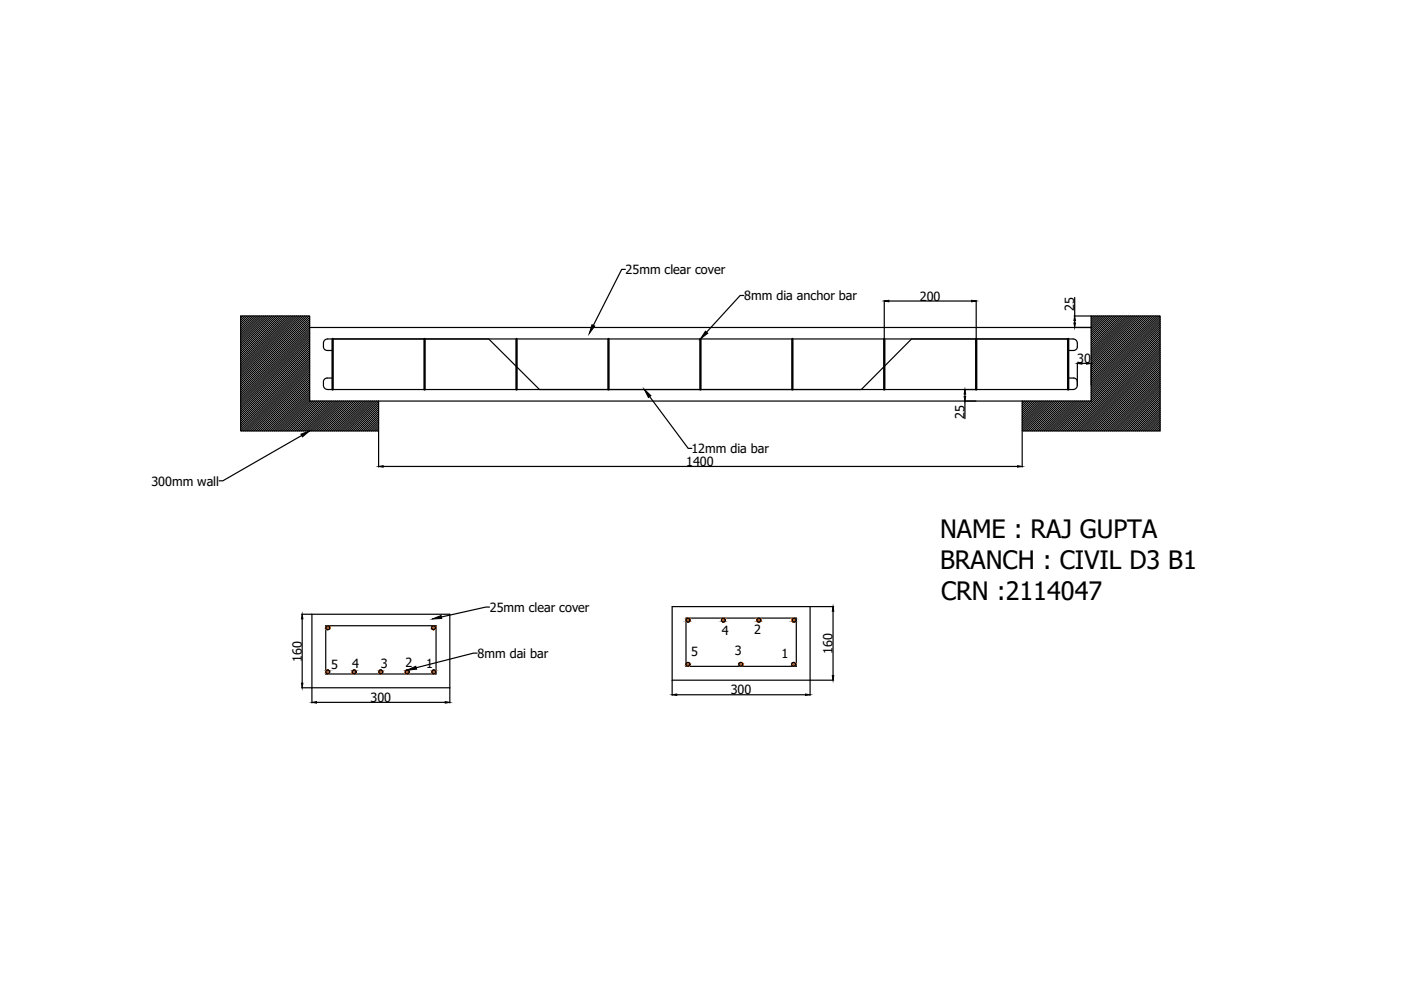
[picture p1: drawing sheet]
<svg xmlns="http://www.w3.org/2000/svg" width="297mm" height="210mm" viewBox="0 0 297 210" stroke-linecap="round" stroke-linejoin="round" font-family="sans-serif">
<!-- layer: hatch -->
<g fill="none" stroke="#000" stroke-width=".25">
<path d="M51.1 67h-.1M51.5 67l-.5 .5M51.9 67l-.9 .9M52.4 67l-1.4 1.3M52.8 67l-1.8 1.8M53.3 67l-2.3 2.2M53.7 67l-2.7 2.7M54.1 67l-3.1 3.1M54.6 67l-3.6 3.5M55 67l-4 4M55.4 67l-4.4 4.4M55.9 67l-4.9 4.8"/>
<path d="M56.3 67l-5.3 5.3M56.7 67l-5.7 5.7M57.2 67l-6.2 6.1M57.6 67l-6.6 6.6M58.1 67l-7.1 7M58.5 67l-7.5 7.5M58.9 67l-7.9 7.9M59.4 67l-8.4 8.3M59.8 67l-8.8 8.8M60.2 67l-9.2 9.2M60.7 67l-9.7 9.7M61.1 67l-10.1 10.1"/>
<path d="M61.6 67l-10.6 10.5M62 67l-11 11M62.4 67l-11.4 11.4M62.9 67l-11.9 11.8M63.3 67l-12.3 12.3M63.8 67l-12.8 12.7M64.2 67l-13.2 13.2M64.6 67l-13.6 13.6M65.1 67l-14.1 14M65.5 67l-14.5 14.5M65.7 67.3l-14.7 14.6M65.7 67.7l-14.7 14.6"/>
<path d="M65.7 68.2l-14.7 14.6M65.7 68.6l-14.7 14.6M65.7 69l-14.7 14.7M65.7 69.5l-14.7 14.6M65.7 69.9l-14.7 14.6M65.7 70.4l-14.7 14.6M65.7 70.8l-14.7 14.6M65.7 71.2l-14.7 14.6M65.7 71.7l-14.7 14.6M65.7 72.1l-14.7 14.6M65.7 72.5l-14.7 14.7M65.7 73l-14.7 14.6"/>
<path d="M65.7 73.4l-14.7 14.6M65.7 73.8l-14.7 14.7M65.7 74.3l-14.7 14.6M65.7 74.7l-14.7 14.6M65.7 75.2l-14.7 14.6M65.7 75.6l-14.7 14.6M65.7 76l-14.7 14.7M65.7 76.5l-14.7 14.6M65.7 76.9l-14.5 14.5M65.7 77.4l-14.1 14M65.7 77.8l-13.6 13.6M65.7 78.2l-13.2 13.2"/>
<path d="M65.7 78.7l-12.7 12.7M65.7 79.1l-12.3 12.3M65.7 79.5l-11.9 11.9M65.7 80l-11.4 11.4M231.4 67h-.1M231.8 67l-.5 .5M232.2 67l-.9 .9M232.7 67l-1.4 1.3M233.1 67l-1.8 1.8M233.6 67l-2.3 2.2M234 67l-2.7 2.6M234.4 67l-3.1 3.1"/>
<path d="M234.9 67l-3.6 3.5M235.3 67l-4 4M235.7 67l-4.4 4.4M236.2 67l-4.9 4.8M236.6 67l-5.3 5.3M237.1 67l-5.8 5.7M237.5 67l-6.2 6.1M237.9 67l-6.6 6.6M238.4 67l-7.1 7M238.8 67l-7.5 7.5M239.2 67l-7.9 7.9M239.7 67l-8.4 8.3"/>
<path d="M240.1 67l-8.8 8.8M240.6 67l-9.3 9.2M241 67l-9.7 9.7M241.4 67l-10.1 10.1M241.9 67l-10.6 10.5M242.3 67l-11 11M242.7 67l-11.4 11.4M243.2 67l-11.9 11.8M243.6 67l-12.3 12.3M244.1 67l-12.8 12.7M244.5 67l-13.2 13.1M244.9 67l-13.6 13.6"/>
<path d="M245.4 67l-14.1 14M245.8 67l-14.5 14.5M246 67.3l-14.7 14.6M246 67.7l-14.7 14.6M246 68.2l-14.7 14.6M246 68.6l-14.7 14.6M246 69l-14.7 14.6M246 69.5l-14.7 14.6M246 69.9l-14.7 14.6M246 70.3l-14.7 14.7M246 70.8l-20.6 20.6M246 71.2l-20.2 20.2"/>
<path d="M246 71.7l-19.7 19.7M246 72.1l-19.3 19.3M246 72.5l-18.9 18.9M246 73l-18.4 18.4M246 73.4l-18 18M246 73.8l-17.6 17.6M246 74.3l-17.1 17.1M246 74.7l-16.7 16.7M246 75.2l-16.2 16.2M246 75.6l-15.8 15.8M246 76l-15.4 15.4M246 76.5l-14.9 14.9"/>
<path d="M246 76.9l-14.5 14.5M246 77.4l-14.1 14M246 77.8l-13.6 13.6M246 78.2l-13.2 13.2M246 78.7l-12.7 12.7M246 79.1l-12.3 12.3M246 79.5l-11.9 11.9M246 80l-11.4 11.4M65.7 80.4l-11 11M65.7 80.9l-10.6 10.5M65.7 81.3l-10.1 10.1M65.7 81.7l-9.7 9.7"/>
<path d="M65.7 82.2l-9.3 9.2M65.7 82.6l-8.8 8.8M65.7 83l-8.4 8.4M65.7 83.5l-7.9 7.9M65.7 83.9l-7.5 7.5M65.7 84.4l-7.1 7M65.7 84.8l-6.6 6.6M65.8 85l-6.3 6.4M66.3 85l-6.3 6.4M66.7 85l-6.3 6.4M67.2 85l-6.4 6.4M67.6 85l-6.3 6.4"/>
<path d="M68 85l-6.3 6.4M68.5 85l-6.4 6.4M68.9 85l-6.3 6.4M69.3 85l-6.3 6.4M69.8 85l-6.3 6.4M70.2 85l-6.3 6.4M70.7 85l-6.4 6.4M71.1 85l-6.3 6.4M71.5 85l-6.3 6.4M72 85l-6.4 6.4M72.4 85l-6.3 6.4M72.9 85l-6.4 6.4"/>
<path d="M73.3 85l-6.3 6.4M73.7 85l-6.3 6.4M74.2 85l-6.4 6.4M74.6 85l-6.3 6.4M75 85l-6.3 6.4M75.5 85l-6.4 6.4M75.9 85l-6.3 6.4M76.4 85l-6.4 6.4M76.8 85l-6.3 6.4M77.2 85l-6.3 6.4M77.7 85l-6.4 6.4M78.1 85l-6.3 6.4"/>
<path d="M78.5 85l-6.3 6.4M79 85l-6.4 6.4M79.4 85l-6.3 6.4M79.9 85l-6.4 6.4M80.3 85.1l-6.3 6.3M80.3 85.5l-5.9 5.9M80.3 85.9l-5.5 5.5M80.3 86.4l-5 5M80.3 86.8l-4.6 4.6M80.3 87.2l-4.2 4.2M80.3 87.7l-3.7 3.7M80.3 88.1l-3.3 3.3"/>
<path d="M80.3 88.5l-2.8 2.9M80.3 89l-2.4 2.4M80.3 89.4l-2 2M80.3 89.9l-1.5 1.5M80.3 90.3l-1.1 1.1M80.3 90.7l-.7 .7M80.3 91.2l-.2 .2M216.8 85l-.1 .1M217.3 85l-.6 .6M217.7 85l-1 1M218.2 85l-1.5 1.5M218.6 85l-1.9 1.9"/>
<path d="M219 85l-2.3 2.3M219.5 85l-2.8 2.8M219.9 85l-3.2 3.2M220.3 85l-3.6 3.6M220.8 85l-4.1 4.1M221.2 85l-4.5 4.5M221.7 85l-5 5M222.1 85l-5.4 5.4M222.5 85l-5.8 5.8M223 85l-6.3 6.3M223.4 85l-6.3 6.4M223.8 85l-6.3 6.4"/>
<path d="M224.3 85l-6.4 6.4M224.7 85l-6.3 6.4M225.1 85l-6.3 6.4M225.6 85l-6.3 6.4M226 85l-6.3 6.4M226.5 85l-6.4 6.4M226.9 85l-6.3 6.4M227.3 85l-6.3 6.4M227.8 85l-6.4 6.4M228.2 85l-6.3 6.4M228.6 85l-6.3 6.4M229.1 85l-6.3 6.4"/>
<path d="M229.5 85l-6.3 6.4M230 85l-6.4 6.4M230.4 85l-6.3 6.4M230.8 85l-6.3 6.4M231.3 85l-6.4 6.4M246 80.4l-11 11M246 80.8l-10.6 10.6M246 81.3l-10.1 10.1M246 81.7l-9.7 9.7M246 82.2l-9.2 9.2M246 82.6l-8.8 8.8M246 83l-8.4 8.4"/>
<path d="M246 83.5l-7.9 7.9M246 83.9l-7.5 7.5M246 84.3l-7.1 7.1M246 84.8l-6.6 6.6M246 85.2l-6.2 6.2M246 85.7l-5.7 5.7M246 86.1l-5.3 5.3M246 86.5l-4.9 4.9M246 87l-4.4 4.4M246 87.4l-4 4M246 87.8l-3.5 3.6M246 88.3l-3.1 3.1"/>
<path d="M246 88.7l-2.7 2.7M246 89.2l-2.2 2.2M246 89.6l-1.8 1.8M246 90l-1.4 1.4M246 90.5l-.9 .9M246 90.9l-.5 .5M246 91.4h.1"/>
</g>
<!-- layer: outlines -->
<g fill="none" stroke="#000" stroke-width=".25">
<path d="M132.6 57.1h-.8l-6 11.9M65.7 69.4h165.6v15.6h-165.6zM65.7 69.4v-2.4h-14.7v24.4h29.3v-6.4M69.4 74.3a.78 .78 0 0 1-.8-.8v-.8a.87 .87 0 0 1 .9-.8h158a.89 .89 0 0 1 .9 .8v.8a.78 .78 0 0 1-.8 .8h-1.1M69.4 74.3h1.1M70.5 71.9h33.1l10.8 10.7h68.2l10.7-10.7h33.2M157.7 62.6h-.8l-7.1 7.8M231.3 69.4v-2.4h14.7v24.4h-29.3v-6.4M68.6 81.7a.87 .87 0 0 0 .8 .9h158.1a.89 .89 0 0 0 .9-.9M69.4 80.2a.78 .78 0 0 0-.8 .7v.8M69.4 80.2h1.1M137.7 84.1l8.2 11h.8"/>
<path d="M226.5 80.2h1.1a.78 .78 0 0 1 .8 .7v.8M66.1 130.2h29.3v15.6h-29.3zM69.1 132.7h23.4v10.2h-23.4zM142.5 128.6h29.3v15.6h-29.3zM145.4 131h23.4v10.3h-23.4z"/>
<circle cx="69.5" cy="133.1" r=".41"/>
<circle cx="91.9" cy="133.1" r=".41"/>
<circle cx="145.9" cy="131.5" r=".41"/>
<circle cx="153.4" cy="131.5" r=".41"/>
<circle cx="160.9" cy="131.5" r=".41"/>
<circle cx="168.4" cy="131.5" r=".41"/>
<circle cx="69.5" cy="142.5" r=".41"/>
<circle cx="75.1" cy="142.5" r=".41"/>
<circle cx="80.7" cy="142.5" r=".41"/>
<circle cx="86.3" cy="142.5" r=".41"/>
<circle cx="92" cy="142.5" r=".41"/>
<circle cx="145.9" cy="140.9" r=".41"/>
<circle cx="157.1" cy="140.9" r=".41"/>
<circle cx="168.3" cy="140.9" r=".41"/>
</g>
<path d="M125.5 68.9l.6 .2-1.2 1.6zM149.6 70.2l.5 .5-1.6 1.2zM136.6 82.5l1.4 1.4-.5 .4z" fill="#000" stroke="#000" stroke-width=".21"/>
<!-- layer: dimesion -->
<g fill="none" stroke="#000" stroke-width=".25">
<path d="M187.5 63.7v8.1M188.5 63.8h17.5M207 63.7v8.1M227.7 69.4h3.6M227.7 67h3.6M227.9 63.1v3.9M227.9 68v.5M228.4 76.9v4.8M229.4 77h1M231.3 76.9v4.8M64 92.3l-16.8 9.6h-.7M80.3 91.4v7.6"/>
<path d="M81.2 98.9h134.5M204.5 82.6h2.4M204.5 85h2.4M204.6 83.6v.4M204.6 85v3.8M216.7 91.4v7.6M63.9 130.2h2.2M64.1 131.2v13.7M101.2 138.5h-.8l-12.2 3.1M103.8 128.7h-.8l-9.4 2.1M171.8 128.6h4.9M176.6 129.6v13.6"/>
<path d="M63.9 145.8h2.2M66.1 145.9v3.1M67.1 148.9h27.3M95.4 145.9v3.1M142.5 144.3v3.1M143.5 147.3h27.3M171.8 144.3v3.1M171.8 144.2h4.9"/>
</g>
<g fill="#000" stroke="#000" stroke-width=".21">
<path d="M187.5 63.8l1-.1v.3zM206 63.7l1 .1-1 .2zM227.7 68.5h.3l-.1 .9zM227.9 67l.1 1h-.3zM228.4 77l1-.1v.3zM230.4 76.9l.9 .1-.9 .2zM63.8 92.1l1.9-.7-1.6 1.2zM80.3 98.9l.9-.2v.4zM204.6 82.6l.1 1h-.3zM204.4 84h.3l-.1 1zM215.7 98.7l1 .2-1 .2zM64.1 130.2l.1 1h-.3z"/>
<path d="M91.7 131.2l1.8-.7 .2 .6zM176.6 128.6l.2 1h-.3zM63.9 144.9h.3l-.1 .9zM66.1 148.9l1-.1v.3zM86.3 142.1l1.9-.8 .1 .6zM94.4 148.8l1 .1-1 .2zM142.5 147.3l1-.2v.4zM170.8 147.1l1 .2-1 .2zM176.5 143.2h.3l-.2 1z"/>
</g>
<!-- layer: outlines -->
<g fill="#cd6928" stroke="#cd6928" stroke-width=".21">
<path d="M91.9 142.1h.2zM91.9 142.1h.2z"/>
<path d="M86.3 142.1h.2zM86.2 142.1h.3z"/>
<path d="M80.7 142.1h.1zM80.6 142.1h.2z"/>
<path d="M75.1 142.1h.1zM75 142.1h.2z"/>
<path d="M69.4 142.1h.2zM69.4 142.1h.2z"/>
<path d="M91.9 142.1h.3zM91.8 142.1h.4z"/>
<path d="M86.2 142.1h.3zM86.2 142.1h.3z"/>
<path d="M80.6 142.1h.3zM80.5 142.1h.4z"/>
<path d="M75 142.1h.3zM74.9 142.1h.4z"/>
<path d="M69.4 142.1h.3zM69.3 142.1h.4z"/>
<path d="M91.8 142.1h.4zM91.7 142.1h.5z"/>
<path d="M86.2 142.1h.4zM86.1 142.1h.5z"/>
<path d="M80.5 142.1h.5zM80.5 142.1h.5z"/>
<path d="M74.9 142.1h.4zM74.9 142.1h.4z"/>
<path d="M69.3 142.1h.4zM69.2 142.1h.5z"/>
<path d="M91.7 142.1l.6 .1zM91.7 142.1l.6 .1z"/>
<path d="M86.1 142.1l.6 .1zM86.1 142.1l.6 .1z"/>
<path d="M80.5 142.1l.5 .1zM80.4 142.2h.6z"/>
<path d="M74.9 142.1l.5 .1zM74.9 142.1l.5 .1z"/>
<path d="M69.2 142.1l.6 .1zM69.2 142.1l.6 .1z"/>
<path d="M91.7 142.2l.6 .1zM91.7 142.2l.6 .1z"/>
<path d="M86 142.2l.7 .1zM86 142.2l.7 .1z"/>
<path d="M80.4 142.2l.7 .1zM80.4 142.2l.7 .1z"/>
<path d="M74.8 142.2l.7 .1zM74.8 142.2l.7 .1z"/>
<path d="M69.2 142.2l.6 .1zM69.2 142.2l.6 .1z"/>
<path d="M91.6 142.3h.8zM91.6 142.3h.8z"/>
<path d="M86 142.3h.7zM86 142.3h.7z"/>
<path d="M80.4 142.3h.7zM80.4 142.3h.7z"/>
<path d="M74.8 142.3h.7zM74.8 142.3h.7z"/>
<path d="M69.1 142.3h.8zM69.1 142.3h.8z"/>
<path d="M91.6 142.3l.8 .1zM91.6 142.3l.8 .1z"/>
<path d="M86 142.3l.8 .1zM86 142.3l.8 .1z"/>
<path d="M80.3 142.3l.8 .1zM80.3 142.3l.8 .1z"/>
<path d="M74.7 142.3l.8 .1zM74.7 142.3l.8 .1z"/>
<path d="M69.1 142.3l.8 .1zM69.1 142.3l.8 .1z"/>
<path d="M91.6 142.4l.8 .1zM91.6 142.4l.8 .1z"/>
<path d="M85.9 142.4l.9 .1zM85.9 142.4l.9 .1z"/>
<path d="M80.3 142.4l.8 .1zM80.3 142.4l.8 .1z"/>
<path d="M74.7 142.4l.8 .1zM74.7 142.4l.8 .1z"/>
<path d="M69.1 142.4l.8 .1zM69.1 142.4l.8 .1z"/>
<path d="M91.6 142.5h.8zM91.6 142.5h.8z"/>
<path d="M85.9 142.5h.9zM85.9 142.5h.9z"/>
<path d="M80.3 142.5h.8zM80.3 142.5h.8z"/>
<path d="M74.7 142.5h.8zM74.7 142.5h.8z"/>
<path d="M69.1 142.5h.8zM69.1 142.5h.8z"/>
<path d="M91.6 142.5h.8zM91.6 142.5l.8 .1z"/>
<path d="M85.9 142.5h.9zM85.9 142.5l.8 .1z"/>
<path d="M80.3 142.5h.8zM80.3 142.5l.8 .1z"/>
<path d="M74.7 142.5h.8zM74.7 142.5l.8 .1z"/>
<path d="M69.1 142.5h.8zM69.1 142.5l.8 .1z"/>
<path d="M91.6 142.6h.8zM91.6 142.6l.7 .1z"/>
<path d="M86 142.6h.7zM86 142.6l.7 .1z"/>
<path d="M80.3 142.6h.8zM80.3 142.6l.8 .1z"/>
<path d="M74.7 142.6h.8zM74.7 142.6l.8 .1z"/>
<path d="M69.1 142.6h.8zM69.1 142.6l.7 .1z"/>
<path d="M91.6 142.7h.7zM91.6 142.7h.7z"/>
<path d="M86 142.7h.7zM86 142.7h.7z"/>
<path d="M80.4 142.7h.7zM80.4 142.7h.6z"/>
<path d="M74.8 142.7h.7zM74.8 142.7h.6z"/>
<path d="M69.1 142.7h.7zM69.1 142.7h.7z"/>
<path d="M91.7 142.7h.6zM91.7 142.7l.5 .1z"/>
<path d="M86 142.7h.7zM86 142.7l.6 .1z"/>
<path d="M80.4 142.7h.6zM80.4 142.7l.6 .1z"/>
<path d="M74.8 142.7h.6zM74.8 142.7l.5 .1z"/>
<path d="M69.2 142.7h.6zM69.2 142.7l.5 .1z"/>
<path d="M91.7 142.8h.5zM91.7 142.8h.5z"/>
<path d="M86.1 142.8h.5zM86.1 142.8h.4z"/>
<path d="M80.5 142.8h.5zM80.5 142.8h.4z"/>
<path d="M74.9 142.8h.4zM74.9 142.8h.4z"/>
<path d="M69.2 142.8h.5zM69.2 142.8h.5z"/>
<path d="M91.8 142.8h.4zM91.8 142.8l.3 .1z"/>
<path d="M86.2 142.8h.3zM86.2 142.8l.3 .1z"/>
<path d="M80.5 142.8h.4zM80.5 142.8l.3 .1z"/>
<path d="M74.9 142.8h.4zM74.9 142.8l.3 .1z"/>
<path d="M69.3 142.8h.4zM69.3 142.8l.3 .1z"/>
<path d="M91.9 142.9h.2zM91.9 142.9h.1z"/>
<path d="M86.2 142.9h.3zM86.2 142.9h.2z"/>
<path d="M80.6 142.9h.2zM80.6 142.9h.2z"/>
<path d="M75 142.9h.2zM75 142.9h.1z"/>
<path d="M69.4 142.9h.2zM69.4 142.9h.1z"/>
<path d="M91.9 132.7h.1zM91.8 132.7h.2z"/>
<path d="M69.5 132.7h.1zM69.4 132.7h.2z"/>
<path d="M91.8 132.7h.3zM91.7 132.7h.4z"/>
<path d="M69.4 132.7h.3zM69.3 132.7h.4z"/>
<path d="M91.7 132.7l.5 .1zM91.7 132.8h.5z"/>
<path d="M69.3 132.7l.5 .1zM69.3 132.8h.5z"/>
<path d="M91.7 132.8h.5zM91.6 132.8h.6z"/>
<path d="M69.3 132.8h.5zM69.2 132.8h.6z"/>
<path d="M91.6 132.8l.7 .1zM91.6 132.8l.7 .1z"/>
<path d="M69.2 132.8l.6 .1zM69.2 132.8l.6 .1z"/>
<path d="M91.6 132.9l.7 .1zM91.6 132.9l.7 .1z"/>
<path d="M69.1 132.9l.8 .1zM69.1 132.9l.8 .1z"/>
<path d="M91.5 133h.8zM91.5 133h.8z"/>
<path d="M69.1 133h.8zM69.1 133h.8z"/>
<path d="M91.5 133l.8 .1zM91.5 133l.8 .1z"/>
<path d="M69.1 133l.8 .1zM69.1 133l.8 .1z"/>
<path d="M91.5 133.1l.8 .1zM91.5 133.1l.8 .1z"/>
<path d="M69.1 133.1l.8 .1zM69.1 133.1l.8 .1z"/>
<path d="M91.5 133.2h.8zM91.5 133.2l.8 .1z"/>
<path d="M69.1 133.2h.8zM69.1 133.2l.8 .1z"/>
<path d="M91.5 133.3h.8zM91.5 133.3h.8z"/>
<path d="M69.1 133.3h.8zM69.1 133.3h.7z"/>
<path d="M91.6 133.3h.7zM91.6 133.3l.6 .1z"/>
<path d="M69.1 133.3h.7zM69.1 133.3l.7 .1z"/>
<path d="M91.6 133.4h.6zM91.6 133.4h.6z"/>
<path d="M69.2 133.4h.6zM69.2 133.4h.6z"/>
<path d="M91.7 133.4h.5zM91.7 133.4l.4 .1z"/>
<path d="M69.3 133.4h.5zM69.3 133.4l.4 .1z"/>
<path d="M91.7 133.5h.4zM91.7 133.5h.3z"/>
<path d="M69.3 133.5h.4zM69.3 133.5h.3z"/>
<path d="M91.8 133.5h.2zM91.8 133.5h.2z"/>
<path d="M69.4 133.5h.2zM69.4 133.5h.1z"/>
<path d="M168.3 131.1h.1zM168.2 131.1h.2z"/>
<path d="M145.8 131.1h.2zM145.8 131.1h.2z"/>
<path d="M168.2 131.1h.3zM168.1 131.1h.4z"/>
<path d="M145.8 131.1h.3zM145.7 131.1h.4z"/>
<path d="M168.1 131.1l.4 .1zM168 131.2h.5z"/>
<path d="M145.7 131.1l.4 .1zM145.6 131.2h.5z"/>
<path d="M168 131.2h.6zM168 131.2h.6z"/>
<path d="M145.6 131.2h.6zM145.6 131.2h.6z"/>
<path d="M168 131.2l.7 .1zM168 131.2l.7 .1z"/>
<path d="M145.6 131.2l.6 .1zM145.6 131.2l.6 .1z"/>
<path d="M168 131.3h.7zM168 131.3h.7z"/>
<path d="M145.5 131.3h.8zM145.5 131.3h.8z"/>
<path d="M167.9 131.3l.8 .1zM167.9 131.3l.8 .1z"/>
<path d="M145.5 131.3l.8 .1zM145.5 131.3l.8 .1z"/>
<path d="M167.9 131.4l.8 .1zM167.9 131.4l.8 .1z"/>
<path d="M145.5 131.4l.8 .1zM145.5 131.4l.8 .1z"/>
<path d="M167.9 131.5l.8 .1zM167.9 131.5l.8 .1z"/>
<path d="M145.5 131.5l.8 .1zM145.5 131.5l.8 .1z"/>
<path d="M167.9 131.6h.8zM167.9 131.6h.8z"/>
<path d="M145.5 131.6h.8zM145.5 131.6h.8z"/>
<path d="M167.9 131.6h.8zM167.9 131.6l.8 .1z"/>
<path d="M145.5 131.6h.8zM145.5 131.6l.7 .1z"/>
<path d="M168 131.7h.7zM168 131.7l.6 .1z"/>
<path d="M145.5 131.7h.7zM145.5 131.7l.7 .1z"/>
<path d="M168 131.8h.6zM168 131.8h.5z"/>
<path d="M145.6 131.8h.6zM145.6 131.8h.5z"/>
<path d="M168 131.8h.5zM168 131.8l.5 .1z"/>
<path d="M145.6 131.8h.5zM145.6 131.8l.5 .1z"/>
<path d="M168.1 131.9h.4zM168.1 131.9h.3z"/>
<path d="M145.7 131.9h.4zM145.7 131.9h.3z"/>
<path d="M168.2 131.9h.2zM168.2 131.9h.1z"/>
<path d="M145.8 131.9h.2zM145.8 131.9h.1z"/>
</g>
<!-- layer: hatch -->
<g fill="#cd6928" stroke="#cd6928" stroke-width=".21">
<path d="M160.9 131.1h.1zM160.8 131.1h.2z"/>
<path d="M153.3 131.1h.2zM153.3 131.1h.2z"/>
<path d="M160.8 131.1h.3zM160.7 131.1h.4z"/>
<path d="M153.3 131.1h.3zM153.2 131.1h.4z"/>
<path d="M160.7 131.1l.4 .1zM160.6 131.2h.5z"/>
<path d="M153.2 131.1l.4 .1zM153.1 131.2h.5z"/>
<path d="M160.6 131.2h.6zM160.6 131.2h.6z"/>
<path d="M153.1 131.2h.6zM153.1 131.2h.6z"/>
<path d="M160.6 131.2l.6 .1zM160.6 131.2l.6 .1z"/>
<path d="M153.1 131.2l.6 .1zM153.1 131.2l.6 .1z"/>
<path d="M160.5 131.3h.8zM160.5 131.3h.8z"/>
<path d="M153 131.3h.8zM153 131.3h.8z"/>
<path d="M160.5 131.3l.8 .1zM160.5 131.3l.8 .1z"/>
<path d="M153 131.3l.8 .1zM153 131.3l.8 .1z"/>
<path d="M160.5 131.4l.8 .1zM160.5 131.4l.8 .1z"/>
<path d="M153 131.4l.8 .1zM153 131.4l.8 .1z"/>
<path d="M160.5 131.5l.8 .1zM160.5 131.5l.8 .1z"/>
<path d="M153 131.5l.8 .1zM153 131.5l.8 .1z"/>
<path d="M160.5 131.6h.8zM160.5 131.6h.8z"/>
<path d="M153 131.6h.8zM153 131.6h.8z"/>
<path d="M160.5 131.6h.8zM160.5 131.6l.7 .1z"/>
<path d="M153 131.6h.8zM153 131.6l.7 .1z"/>
<path d="M160.5 131.7h.7zM160.5 131.7l.7 .1z"/>
<path d="M153 131.7h.7zM153 131.7l.7 .1z"/>
<path d="M160.6 131.8h.6zM160.6 131.8h.5z"/>
<path d="M153.1 131.8h.6zM153.1 131.8h.5z"/>
<path d="M160.6 131.8h.5zM160.6 131.8l.5 .1z"/>
<path d="M153.1 131.8h.5zM153.1 131.8l.5 .1z"/>
<path d="M160.7 131.9h.4zM160.7 131.9h.3z"/>
<path d="M153.2 131.9h.4zM153.2 131.9h.3z"/>
<path d="M160.8 131.9h.2zM160.8 131.9h.1z"/>
<path d="M153.3 131.9h.2zM153.3 131.9h.1z"/>
<path d="M168.2 140.4l.2 .1zM168.2 140.5h.2z"/>
<path d="M157 140.4l.2 .1zM157 140.5h.2z"/>
<path d="M145.8 140.4l.2 .1zM145.8 140.5h.2z"/>
<path d="M168.2 140.5h.3zM168.1 140.5h.4z"/>
<path d="M157 140.5h.3zM156.9 140.5h.4z"/>
<path d="M145.8 140.5h.2zM145.7 140.5h.3z"/>
<path d="M168.1 140.5h.4zM168 140.5h.5z"/>
<path d="M156.9 140.5h.4zM156.8 140.5h.5z"/>
<path d="M145.7 140.5h.4zM145.6 140.5h.5z"/>
<path d="M168 140.5l.6 .1zM168 140.6h.6z"/>
<path d="M156.8 140.5l.6 .1zM156.8 140.6h.6z"/>
<path d="M145.6 140.5l.6 .1zM145.6 140.6h.6z"/>
<path d="M168 140.6h.6zM168 140.6h.6z"/>
<path d="M156.8 140.6h.6zM156.8 140.6h.6z"/>
<path d="M145.6 140.6h.6zM145.6 140.6h.6z"/>
<path d="M167.9 140.6l.8 .1zM167.9 140.6l.8 .1z"/>
<path d="M156.7 140.6l.8 .1zM156.7 140.6l.8 .1z"/>
<path d="M145.5 140.6l.7 .1zM145.5 140.6l.7 .1z"/>
<path d="M167.9 140.7l.8 .1zM167.9 140.7l.8 .1z"/>
<path d="M156.7 140.7l.8 .1zM156.7 140.7l.8 .1z"/>
<path d="M145.5 140.7l.8 .1zM145.5 140.7l.8 .1z"/>
<path d="M167.9 140.8l.8 .1zM167.9 140.8l.8 .1z"/>
<path d="M156.7 140.8l.8 .1zM156.7 140.8l.8 .1z"/>
<path d="M145.5 140.8l.8 .1zM145.5 140.8l.8 .1z"/>
<path d="M167.9 140.9h.8zM167.9 140.9h.8z"/>
<path d="M156.7 140.9h.8zM156.7 140.9h.8z"/>
<path d="M145.4 140.9h.9zM145.4 140.9h.9z"/>
<path d="M167.9 140.9h.8zM167.9 140.9l.8 .1z"/>
<path d="M156.7 140.9h.8zM156.7 140.9l.8 .1z"/>
<path d="M145.5 140.9h.8zM145.5 140.9l.7 .1z"/>
<path d="M167.9 141h.8zM167.9 141l.7 .1z"/>
<path d="M156.7 141h.8zM156.7 141l.7 .1z"/>
<path d="M145.5 141h.7zM145.5 141l.7 .1z"/>
<path d="M167.9 141.1h.7zM167.9 141.1h.7z"/>
<path d="M156.7 141.1h.7zM156.7 141.1h.7z"/>
<path d="M145.5 141.1h.7zM145.5 141.1h.7z"/>
<path d="M168 141.1h.6zM168 141.1l.5 .1z"/>
<path d="M156.8 141.1h.6zM156.8 141.1l.5 .1z"/>
<path d="M145.6 141.1h.6zM145.6 141.1l.5 .1z"/>
<path d="M168 141.2h.5zM168 141.2h.5z"/>
<path d="M156.8 141.2h.5zM156.8 141.2h.5z"/>
<path d="M145.6 141.2h.5zM145.6 141.2h.4z"/>
<path d="M168.1 141.2h.4zM168.1 141.2l.3 .1z"/>
<path d="M156.9 141.2h.4zM156.9 141.2l.3 .1z"/>
<path d="M145.7 141.2h.3zM145.7 141.2l.3 .1z"/>
<path d="M168.2 141.3h.2zM168.2 141.3h.1z"/>
<path d="M157 141.3h.2zM157 141.3h.1z"/>
<path d="M145.8 141.3h.2zM145.8 141.3h.1z"/>
</g>
<!-- layer: stirrups -->
<path d="M70.5 71.9v10.7M90 71.9v10.7M109.5 71.9v10.7M129 71.9v10.7M148.5 71.9v10.7M168 71.9v10.7M187.5 71.9v10.7M207 71.9v10.7M226.5 71.9v10.7" fill="none" stroke="#000" stroke-width=".5"/>
<g font-size="5.4">
<text x="199.3" y="114.1">NAME : RAJ GUPTA</text>
<text x="199.3" y="120.6">BRANCH : CIVIL D3 B1</text>
<text x="199.5" y="127.2">CRN :2114047</text>
</g>
<g font-size="2.7">
<text x="132.6" y="58.2">25mm clear cover</text>
<text x="157.8" y="63.7">8mm dia anchor bar</text>
<text x="195" y="63.7">200</text>
<text x="227.8" y="66" transform="rotate(-90 227.8 66)">25</text>
<text x="228.4" y="77">30</text>
<text x="204.5" y="88.9" transform="rotate(-90 204.5 88.9)">25</text>
<text x="145.5" y="98.8">1400</text>
<text x="146.6" y="96.1">12mm dia bar</text>
<text x="32.1" y="103">300mm wall</text>
<text x="103.8" y="129.8">25mm clear cover</text>
<text x="153.1" y="134.6">4</text>
<text x="159.9" y="134.4">2</text>
<text x="64" y="140.3" transform="rotate(-90 64 140.3)">160</text>
<text x="70.2" y="141.8">5</text>
<text x="74.7" y="141.6">4</text>
<text x="80.8" y="141.6">3</text>
<text x="85.9" y="141.3">2</text>
<text x="90.4" y="141.6">1</text>
<text x="101.3" y="139.5">8mm dai bar</text>
<text x="146.5" y="139">5</text>
<text x="155.8" y="138.8">3</text>
<text x="165.7" y="139.5">1</text>
<text x="176.5" y="138.7" transform="rotate(-90 176.5 138.7)">160</text>
<text x="78.5" y="148.8">300</text>
<text x="154.9" y="147.2">300</text>
</g>
</svg>
